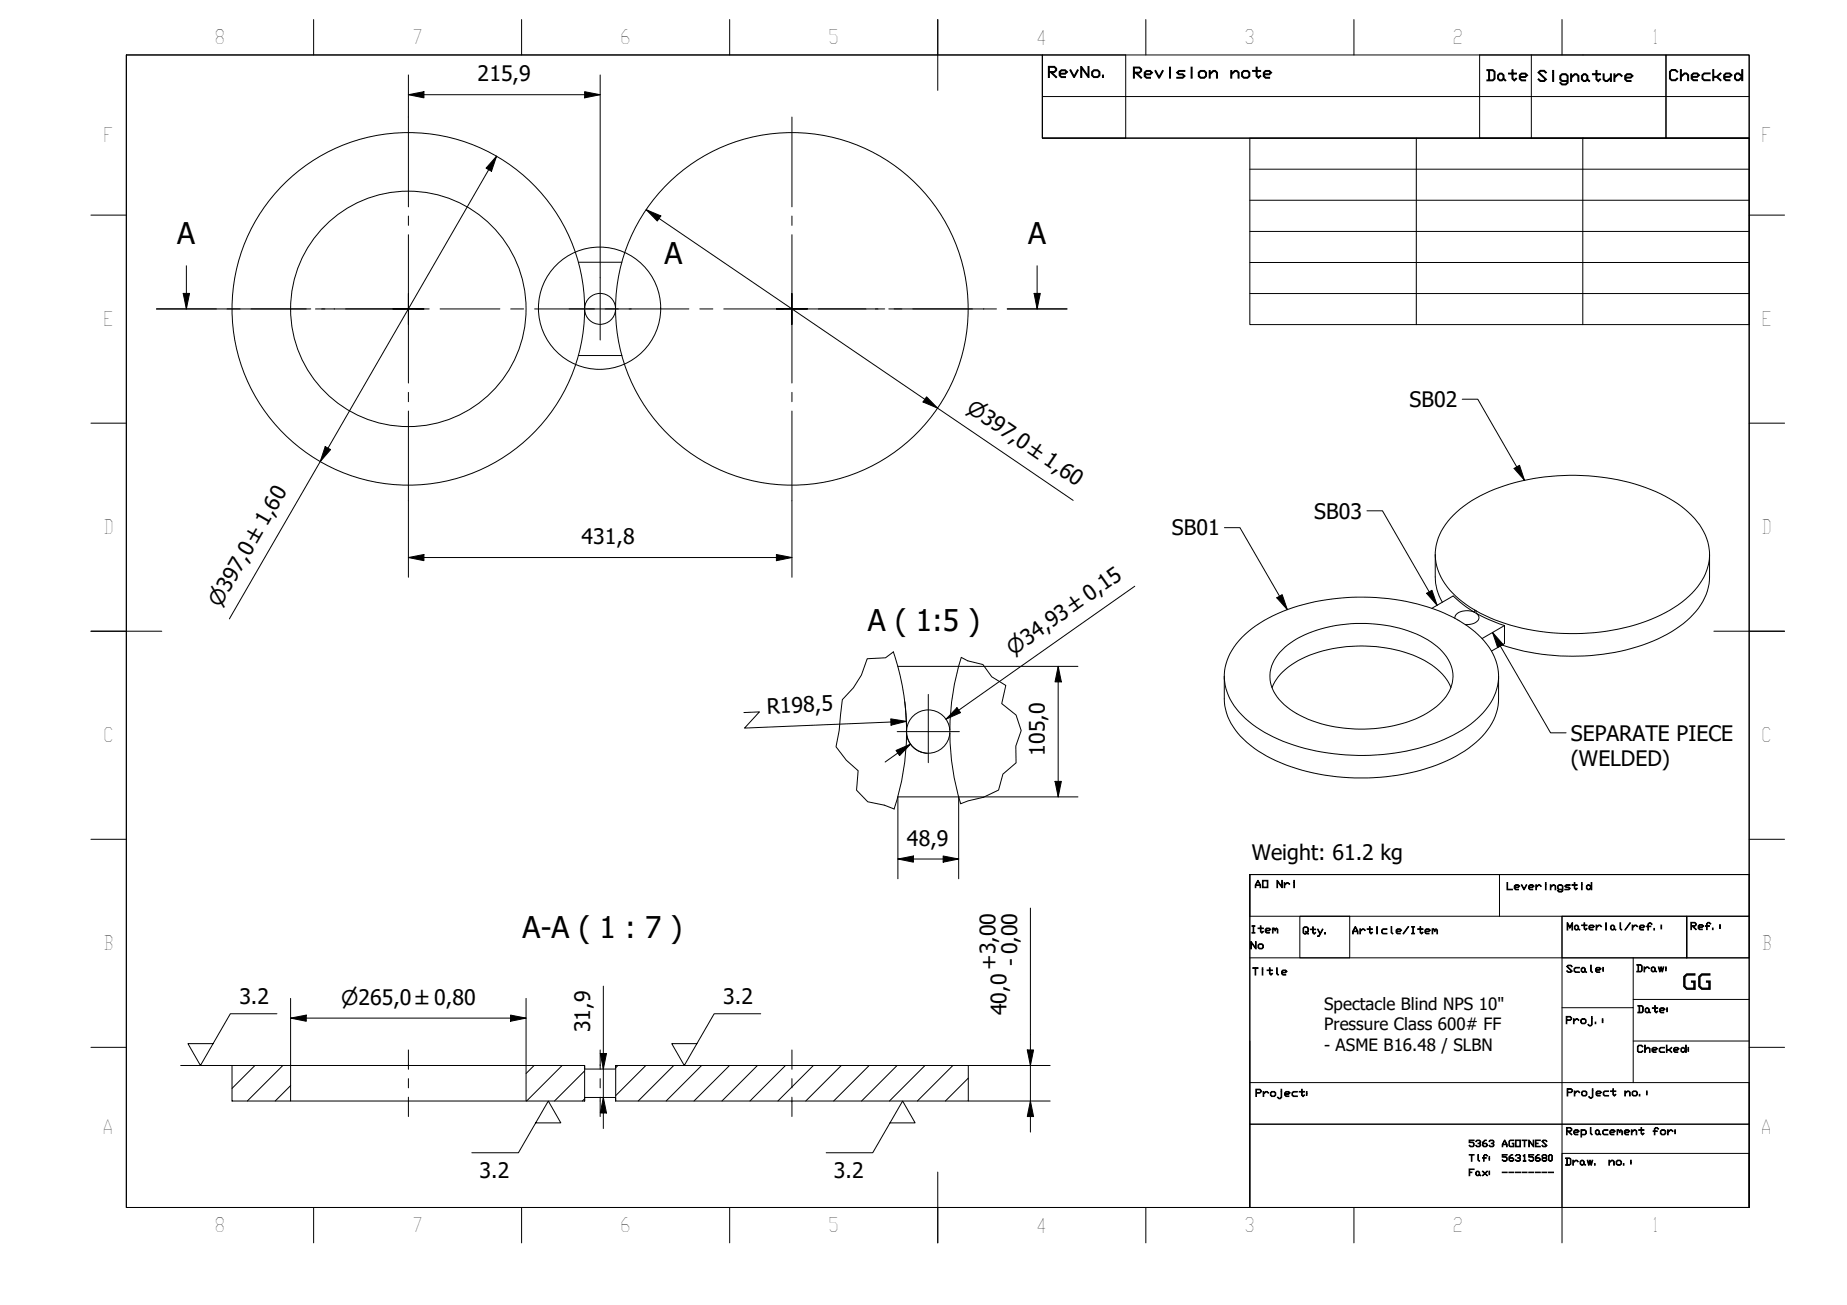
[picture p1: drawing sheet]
<svg xmlns="http://www.w3.org/2000/svg" width="297mm" height="210mm" viewBox="0 0 297 210" stroke-linecap="round" stroke-linejoin="round" font-family="sans-serif">
<!-- layer: Hatch (ISO) -->
<g fill="none" stroke="#000" stroke-width=".16">
<path d="M41 171.4l-3.7 3.7M45.5 171.4l-5.7 5.7M46.7 174.6l-2.4 2.5M85.9 171.4l-1.3 1.3M90.4 171.4l-5.7 5.7M94 176.7l-.3 .4M94 172.2l-4.8 4.9M99.4 171.4l-.4 .3M103.9 171.4l-4.9 4.8M108.4 171.4l-5.8 5.7M112.8 171.4l-5.7 5.7M117.3 171.4l-5.7 5.7"/>
<path d="M121.8 171.4l-5.7 5.7M126.3 171.4l-5.7 5.7M130.8 171.4l-5.7 5.7M135.3 171.4l-5.7 5.7M139.8 171.4l-5.7 5.7M144.3 171.4l-5.7 5.7M148.8 171.4l-5.8 5.7M153.2 171.4l-5.7 5.7M155.7 173.4l-3.7 3.7"/>
</g>
<!-- layer: Visible (ISO) -->
<g fill="none" stroke="#000" stroke-width=".16">
<path d="M93 42.2h7M93 57.2h7M94 49.5a28.4 28.4 0 0 0-42-24.7 28.4 28.4 0 0 0-1.8 48.7 28.4 28.4 0 0 0 43.7-21.5l.1-2.1M94 49.9a2.49 2.49 0 0 0 2.5 2.3 2.49 2.49 0 0 0 2.5-2.3M94 49.5a2.49 2.49 0 0 1 2.5-2.3 2.49 2.49 0 0 1 2.5 2.3M94 49.5v.4M99 49.5v.4M99 49.5a28.4 28.4 0 0 1 42-24.7 28.4 28.4 0 0 1 1.8 48.7 28.4 28.4 0 0 1-43.7-21.5l-.1-2.1M230.3 97.8l3.4-1.9 1.6 1.3 1.9 1.3M230.8 89.2v3.6a7.8 7.8 0 0 0 1.2 4.1M237.2 98.1l.2 .1M237.2 98.5a2.51 2.51 0 0 0-3.2 .6v.4"/>
<path d="M237.2 98.1a12.1 12.1 0 0 1-6.1-7 8.4 8.4 0 0 1 2.6-8.2 23.8 23.8 0 0 1 12.9-5.9 35 35 0 0 1 21.2 2.8 13.1 13.1 0 0 1 6.9 7.4 8.6 8.6 0 0 1-3.1 8.7 25.7 25.7 0 0 1-14.2 5.8 34.7 34.7 0 0 1-19.3-3l-.7-.5M237.2 98.1v.4M237.4 98.6a.82 .82 0 0 1 .4 .8 .82 .82 0 0 1-.5 .8l-.8 .2h-.9M237.4 98.6l2.2 1.1 2.4 .9M237.4 98.2v.4M274.9 89.2v3.6a9.8 9.8 0 0 1-4.2 7.5 28 28 0 0 1-14.9 5.1 36.9 36.9 0 0 1-14.2-1.6M143.7 104.8a39.7 39.7 0 0 1 2.1 12.6M144.4 107.2h9.8M145.8 118a39.7 39.7 0 0 1-2 12.1M152.7 117.4v.6M152.7 117.4a3.5 3.5 0 0 0-5.2-2.7 3.5 3.5 0 0 0 0 5.9 3.5 3.5 0 0 0 5.2-2.6M152.8 118a39.7 39.7 0 0 0 1.7 11.3"/>
<path d="M154.6 105.7a39.7 39.7 0 0 0-1.8 11.7M196.9 108.8v3.6a9.7 9.7 0 0 0 4.2 7.5 27 27 0 0 0 13.9 5 34 34 0 0 0 19.2-3.3 12.7 12.7 0 0 0 6.4-6.9l.4-1.7v-4.2M199.7 102.5a23.5 23.5 0 0 1 12.8-5.9 35 35 0 0 1 21.2 2.7 14.3 14.3 0 0 1 6.7 6.4 8.1 8.1 0 0 1-1.9 8.9 21.8 21.8 0 0 1-11.4 6 35.6 35.6 0 0 1-22.3-2.1 14.3 14.3 0 0 1-7.2-6.6 8 8 0 0 1 1.7-8.9zM204.6 110.6a10.2 10.2 0 0 1 6.1-5.2 23.7 23.7 0 0 1 18.4 .8 9.2 9.2 0 0 1 4.2 4.4M206.6 104.1a18.9 18.9 0 0 1 11.4-3.8 20.3 20.3 0 0 1 12.7 3.3 6.1 6.1 0 0 1 2.7 6.6 8.9 8.9 0 0 1-5.1 5.1 23.2 23.2 0 0 1-19.8-.5 7.9 7.9 0 0 1-4.2-5.4 6.2 6.2 0 0 1 2.3-5.3zM238.3 102.7l3.7-2.1v2.9l-2.1 1.2M144.4 128.2h9.8M37.3 171.4h9.4v5.7h-9.4zM46.7 177.1h37.9M46.7 171.4h37.9M84.6 171.4h9.4v5.7h-9.4zM94 171.4v.6h5v-.6"/>
<path d="M94 177.1v-.6h5v.6M99 171.4h56.7v5.7h-56.7z"/>
<circle cx="65.7" cy="49.7" r="18.9"/>
</g>
<!-- layer: Break Line (ISO) -->
<path d="M143.7 104.9l-1.3 .9-2.9 .2-1 2.6-1.3 2-1.7 1.9-.5 5-.5 2.6 1.6 2.2 1.9 1.7-.2 3.1 1.8 1.9 2.6 .5 1.6 .6M154.6 105.7l1 .6 2.5 .6 1.4 2 2.3 1.4-.7 2.9 2.3 1.8 .8 2.5-.8 2.5v2.7l-2.1 1.8-.7 2.6-2.4 1.1-2.5 .6-1.2 .5" fill="none" stroke="#000" stroke-width=".16"/>
<!-- layer: Section Line (ISO) -->
<g fill="none" stroke="#000" stroke-width=".16">
<path d="M25.2 49.7h9.6M29.5 47.2h1l-.5 2.5zM30 42.7v7M36.5 49.7h2.1M40.4 49.7h9.6M51.7 49.7h2.1M55.6 49.7h9.6M66.9 49.7h2.1M70.8 49.7h9.6M82.1 49.7h2.1M86 49.7h9.6M97.3 49.7h2.1"/>
<path d="M101.2 49.7h9.6M112.5 49.7h2.1M116.4 49.7h9.6M127.7 49.7h2.1M131.6 49.7h9.6M142.9 49.7h2.1M146.8 49.7h9.6M158.1 49.7h2.2M162 49.7h9.6M166.3 47.2h1l-.5 2.5zM166.8 42.7v7"/>
</g>
<path d="M29.5 47.2h1l-.5 2.5zM166.3 47.2h1l-.5 2.5z" fill="#000"/>
<!-- layer: Detail Boundary (ISO) -->
<circle cx="96.4" cy="49.6" r="9.8" fill="none" stroke="#000" stroke-width=".16"/>
<!-- layer: BOXES -->
<g fill="none" stroke="#000" stroke-width=".16">
<path d="M167.6 8.8v6.7h113.7M167.6 15.5v6.7h113.7M167.6 8.8h13.4v13.4h-13.4zM238 8.8h29.9v13.4h-29.9zM246.3 8.8v13.4M267.9 8.8h13.4v13.4h-13.4zM201 140.7h80.3h-80.3v6.7h80.3v-6.7v53.5h-80.3zM201 154.1h80.3M209 147.4h8.1v6.7h-8.1zM241.2 140.7v6.7M251.2 147.4h20.1v6.7v-6.7h10v6.7h-30.1zM251.2 147.4v46.8v-8.7h30.1v8.7"/>
<path d="M262.7 154.1v8h-11.5M201 174.1h80.3v6.7h-80.3v13.4M201 167.4v13.4h80.3v13.4M262.7 162.1v12M262.7 160.8h18.6M262.7 167.4h18.6M201 194.2h80.3"/>
</g>
<!-- layer: BORDER -->
<g fill="none" stroke="#000" stroke-width=".16">
<path d="M20.3 8.8h261v185.4h-261zM50.4 3.1v5.7M83.9 3.1v5.7M117.3 3.1v5.7M150.8 3.1v11.4M184.3 3.1v5.7M217.7 3.1v5.7M251.2 3.1v5.7M14.6 34.6h5.7M281.3 34.6h5.7M14.6 68.1h5.7M281.3 68.1h5.7"/>
<path d="M14.6 101.5h11.4M275.6 101.5h11.4M14.6 135h5.7M281.3 135h5.7M14.6 168.5h5.7M281.3 168.5h5.7M50.4 194.2v5.7M83.9 194.2v5.7M117.3 194.2v5.7M150.8 188.5v11.4M184.3 194.2v5.7M217.7 194.2v5.7"/>
<path d="M251.2 194.2v5.7"/>
</g>
<!-- layer: 0 -->
<path d="M20.3 8.8h147.3v13.4h113.7v30h-80.3v-30h80.3v118.5h-80.3v53.5h-180.7zM201 27.2h80.3M201 32.2h80.3M201 37.2h80.3M227.8 22.2v30M254.6 22.2v30M201 42.2h80.3M201 47.2h80.3" fill="none" stroke="#000" stroke-width=".16"/>
<!-- layer: Dimension (ISO) -->
<g fill="none" stroke="#000" stroke-width=".16">
<path d="M65.7 15.2l2.5-.5v1zM65.7 12.1v6.7M65.7 15.2h30.8M94 14.7l2.5 .5-2.5 .5zM96.5 12.1v32.6M79.9 25.1l-.9 2.5-.8-.6zM79.9 25.1l-43 74.4M103.9 33.7l2.4 1-.6 .9zM103.9 33.7l68.7 46.8M52.3 71.8l.9 .5-1.7 1.9zM149 63.8l1.8 1.9-2.4-1zM65.7 89.7l2.5-.5v1z"/>
<path d="M65.7 89.7h61.7M65.7 80.6v12.3M124.9 89.2l2.5 .5-2.5 .5zM127.4 80.6v12.3M182.5 94.3l-30.4 21.4 2.1-1.5M119.6 114.6l2.5-.1-2.4 2.6 26.1-1.1M143.3 115.6l2.5 .4-2.5 .6zM145.5 112.9l.3 4.7v-.2M145.8 118v-.2a3.5 3.5 0 0 0 3.3 3.4M146.4 119.7l-4.1 2.9M153.9 113.8l.6 .8-2.4 1.1zM154.2 107.2h19.2"/>
<path d="M170.2 107.2l.5 2.5h-1zM170.2 107.2v21M144.1 120.7l2.3-1-1.7 1.8zM144.4 138.2l2.5-.5v1zM144.4 138.2h9.8M144.4 128.2v13.1M151.7 137.7l2.5 .5-2.5 .5zM169.7 125.7h1l-.5 2.5zM173.4 128.2h-19.2v13.1M97 158.6v22.9M165.7 146.1v36M46.7 163.8l2.6-.5v1z"/>
<path d="M46.7 163.8h37.9M46.7 160.6v10.8M82.1 163.3l2.5 .5-2.5 .5zM84.6 160.6v10.8M96.5 169.5h1l-.5 2.5zM97 176.5l.5 2.5h-1zM155.7 177.1h13.2M155.7 171.4h13.2M165.2 168.9h1l-.5 2.5zM165.7 177.1l.5 2.5h-1z"/>
</g>
<g fill="#000">
<path d="M65.7 15.2l2.5-.5v1zM94 14.7l2.5 .5-2.5 .5zM79.9 25.1l-.9 2.5-.8-.6zM103.9 33.7l2.4 1-.6 .9zM52.3 71.8l.9 .5-1.7 1.9zM149 63.8l1.8 1.9-2.4-1zM65.7 89.7l2.5-.5v1zM124.9 89.2l2.5 .5-2.5 .5zM143.3 115.6l2.5 .4-2.5 .6zM153.9 113.8l.6 .8-2.4 1.1zM170.2 107.2l.5 2.5h-1zM144.1 120.7l2.3-1-1.7 1.8z"/>
<path d="M144.4 138.2l2.5-.5v1zM151.7 137.7l2.5 .5-2.5 .5zM169.7 125.7h1l-.5 2.5zM46.7 163.8l2.6-.5v1zM82.1 163.3l2.5 .5-2.5 .5zM96.5 169.5h1l-.5 2.5zM97 176.5l.5 2.5h-1zM165.2 168.9h1l-.5 2.5zM165.7 177.1l.5 2.5h-1z"/>
</g>
<!-- layer: Center Mark (ISO) -->
<g fill="none" stroke="#000" stroke-width=".16">
<path d="M65.7 18.8v14.5M127.4 18.8v14.5M65.7 37.8v11.9v-2.5M65.7 34.7v1.6M127.4 37.8v11.9v-2.5M127.4 34.7v1.6M34.8 49.7h14.5M50.7 49.7h1.5M53.7 49.7h12h-2.5M65.7 52.2v-2.5v11.9M68.2 49.7h-2.5h2.5M91.5 49.7h10"/>
<path d="M96.5 44.7v10M124.9 49.7h2.5h-2.5M127.4 52.2v-2.5v11.9M129.9 49.7h-2.5h11.9M140.8 49.7h1.5M143.8 49.7h14.4M65.7 63.1v1.5M65.7 66.1v14.5M127.4 63.1v1.5M127.4 66.1v14.5M144.3 117.7h10M149.3 111.7v11"/>
</g>
<!-- layer: Centerline (ISO) -->
<path d="M65.7 168.9v3.1M65.7 173.5v1.5M65.7 176.5v3.1M96.5 168.9v3.1M96.5 173.5v1.5M96.5 176.5v3.1M127.4 168.9v3.1M127.4 173.5v1.5M127.4 176.5v3.1" fill="none" stroke="#000" stroke-width=".16"/>
<!-- layer: Symbol (ISO) -->
<g fill="none" stroke="#000" stroke-width=".16">
<path d="M235.2 64.2h2.5l7.5 13.1M243.5 75.3l.9-.5 .8 2.5zM196.9 84.9h2.5l7.6 13.2M205.3 96.2l.9-.6 .8 2.5zM219.8 82.2h2.5l8.8 15.2M229.4 95.4l.9-.5 .8 2.5zM240 101.7l1.7 1.9-.8 .6zM240 101.7l9.4 16.2h2.5M29.1 171.4h8.2M44.5 163.1h-7.5l-4.8 8.3-2-3.5h4.1M122.3 163.1h-7.4l-4.9 8.3-2-3.5h4.1M86.1 180.6h4.1l-2-3.5-4.8 8.3h-7.5"/>
<path d="M143.1 180.6h4.1l-2-3.5-4.8 8.3h-7.5"/>
</g>
<path d="M243.5 75.3l.9-.5 .8 2.5zM205.3 96.2l.9-.6 .8 2.5zM229.4 95.4l.9-.5 .8 2.5zM240 101.7l1.7 1.9-.8 .6z" fill="#000"/>
<g font-size="4.8">
<text x="28.5" y="39.3">A</text>
<text x="165.3" y="39.3">A</text>
<text x="106.8" y="42.4">A</text>
<text x="139.6" y="101.5">A ( 1:5 )</text>
<text x="84.1" y="150.8">A-A ( 1 : 7 )</text>
</g>
<g font-size="3.4">
<text x="76.8" y="13.1">215,9</text>
<text x="226.7" y="65.5">SB02</text>
<text x="211.4" y="83.4">SB03</text>
<text x="93.5" y="87.5">431,8</text>
<text x="188.5" y="86.1">SB01</text>
<text x="123.4" y="114.8" transform="rotate(-2 123.4 114.8)">R198,5</text>
<text x="252.6" y="119.1">SEPARATE PIECE</text>
<text x="168" y="121.6" transform="rotate(-90 168 121.6)">105,0</text>
<text x="252.6" y="123.2">(WELDED)</text>
<text x="145.9" y="136">48,9</text>
<text x="201.3" y="138.4">Weight: 61.2 kg</text>
<text x="160.2" y="156" transform="rotate(-90 160.2 156)">+3,00</text>
<text x="163.7" y="155.4" transform="rotate(-90 163.7 155.4)">- 0,00</text>
<text x="38.5" y="161.6">3.2</text>
<text x="116.3" y="161.6">3.2</text>
<text x="270.5" y="159.1">GG</text>
<text x="94.9" y="166" transform="rotate(-90 94.9 166)">31,9</text>
<text x="161.9" y="163.3" transform="rotate(-90 161.9 163.3)">40,0</text>
<text x="77.1" y="189.4">3.2</text>
<text x="134.1" y="189.4">3.2</text>
</g>
<g font-size="3.3">
<text x="155.3" y="66.1" transform="rotate(34 155.3 66.1)">⌀397,0 ±1,60</text>
<text x="35.4" y="97.8" transform="rotate(-60 35.4 97.8)">⌀397,0 ±1,60</text>
<text x="162.9" y="105.4" transform="rotate(-35 162.9 105.4)">⌀34,93 ±0,15</text>
<text x="54.8" y="161.6">⌀265,0 ±0,80</text>
</g>
<g font-size="3.2">
<text x="34.5" y="7.1">8</text>
<text x="66.3" y="7.1">7</text>
<text x="99.7" y="7.1">6</text>
<text x="133.2" y="7.1">5</text>
<text x="166.6" y="7.2">4</text>
<text x="200.1" y="7.1">3</text>
<text x="233.6" y="7.1">2</text>
<text x="265.6" y="7.1">1</text>
<text x="16.6" y="22.9">F</text>
<text x="283.3" y="22.9">F</text>
<text x="16.6" y="52.5">E</text>
<text x="283.3" y="52.5">E</text>
<text x="16.6" y="86">D</text>
<text x="283.3" y="86">D</text>
<text x="16.6" y="119.4">C</text>
<text x="283.3" y="119.4">C</text>
<text x="16.6" y="152.9">B</text>
<text x="283.3" y="152.9">B</text>
<text x="16.5" y="182.4">A</text>
<text x="283.2" y="182.4">A</text>
<text x="34.5" y="198.2">8</text>
<text x="66.3" y="198.2">7</text>
<text x="99.7" y="198.2">6</text>
<text x="133.2" y="198.2">5</text>
<text x="166.6" y="198.3">4</text>
<text x="200.1" y="198.2">3</text>
<text x="233.6" y="198.2">2</text>
<text x="265.6" y="198.2">1</text>
</g>
<g font-size="2.7">
<text x="212.9" y="162.4">Spectacle Blind NPS 10&quot;</text>
<text x="212.9" y="165.7">Pressure Class 600# FF</text>
<text x="212.9" y="169">- ASME B16.48 / SLBN</text>
</g>
<g font-size="2.4">
<text x="168.4" y="12.4">RevNo.</text>
<text x="182.1" y="12.5">Revision</text>
<text x="197.7" y="12.5">note</text>
<text x="238.9" y="13">Date</text>
<text x="247.1" y="13.1">Signature</text>
<text x="268.3" y="12.9">Checked</text>
</g>
<g font-size="1.6">
<text x="201.7" y="142.8">AO</text>
<text x="205.2" y="142.8">Nri</text>
<text x="242.2" y="143.1">Leveringstid</text>
<text x="251.9" y="149.6">Material/ref.:</text>
<text x="271.8" y="149.5">Ref.:</text>
<text x="201" y="150.1">Item</text>
<text x="201" y="152.6">No</text>
<text x="209.4" y="150.2">Qty.</text>
<text x="217.4" y="150.2">Article/Item</text>
<text x="201.3" y="156.8">Title</text>
<text x="251.8" y="156.4">Scale:</text>
<text x="263.1" y="156.3">Draw:</text>
<text x="251.7" y="164.6">Proj.:</text>
<text x="263.2" y="162.9">Date:</text>
<text x="263.2" y="169.3">Checked:</text>
<text x="201.8" y="176.4">Project:</text>
<text x="251.9" y="176.3">Project</text>
<text x="261.2" y="176.3">no.:</text>
<text x="251.8" y="182.5">Replacement</text>
<text x="265.7" y="182.5">for:</text>
<text x="251.6" y="187.4">Draw.</text>
<text x="258.6" y="187.4">no.:</text>
</g>
<g font-size="1.5">
<text x="236.1" y="184.4">5363</text>
<text x="241.4" y="184.4">AGOTNES</text>
<text x="236.1" y="186.8">Tlf:</text>
<text x="236.1" y="189.1">Fax:</text>
<text x="241.4" y="186.8">56315680</text>
<text x="241.4" y="189.1">--------</text>
</g>
</svg>
